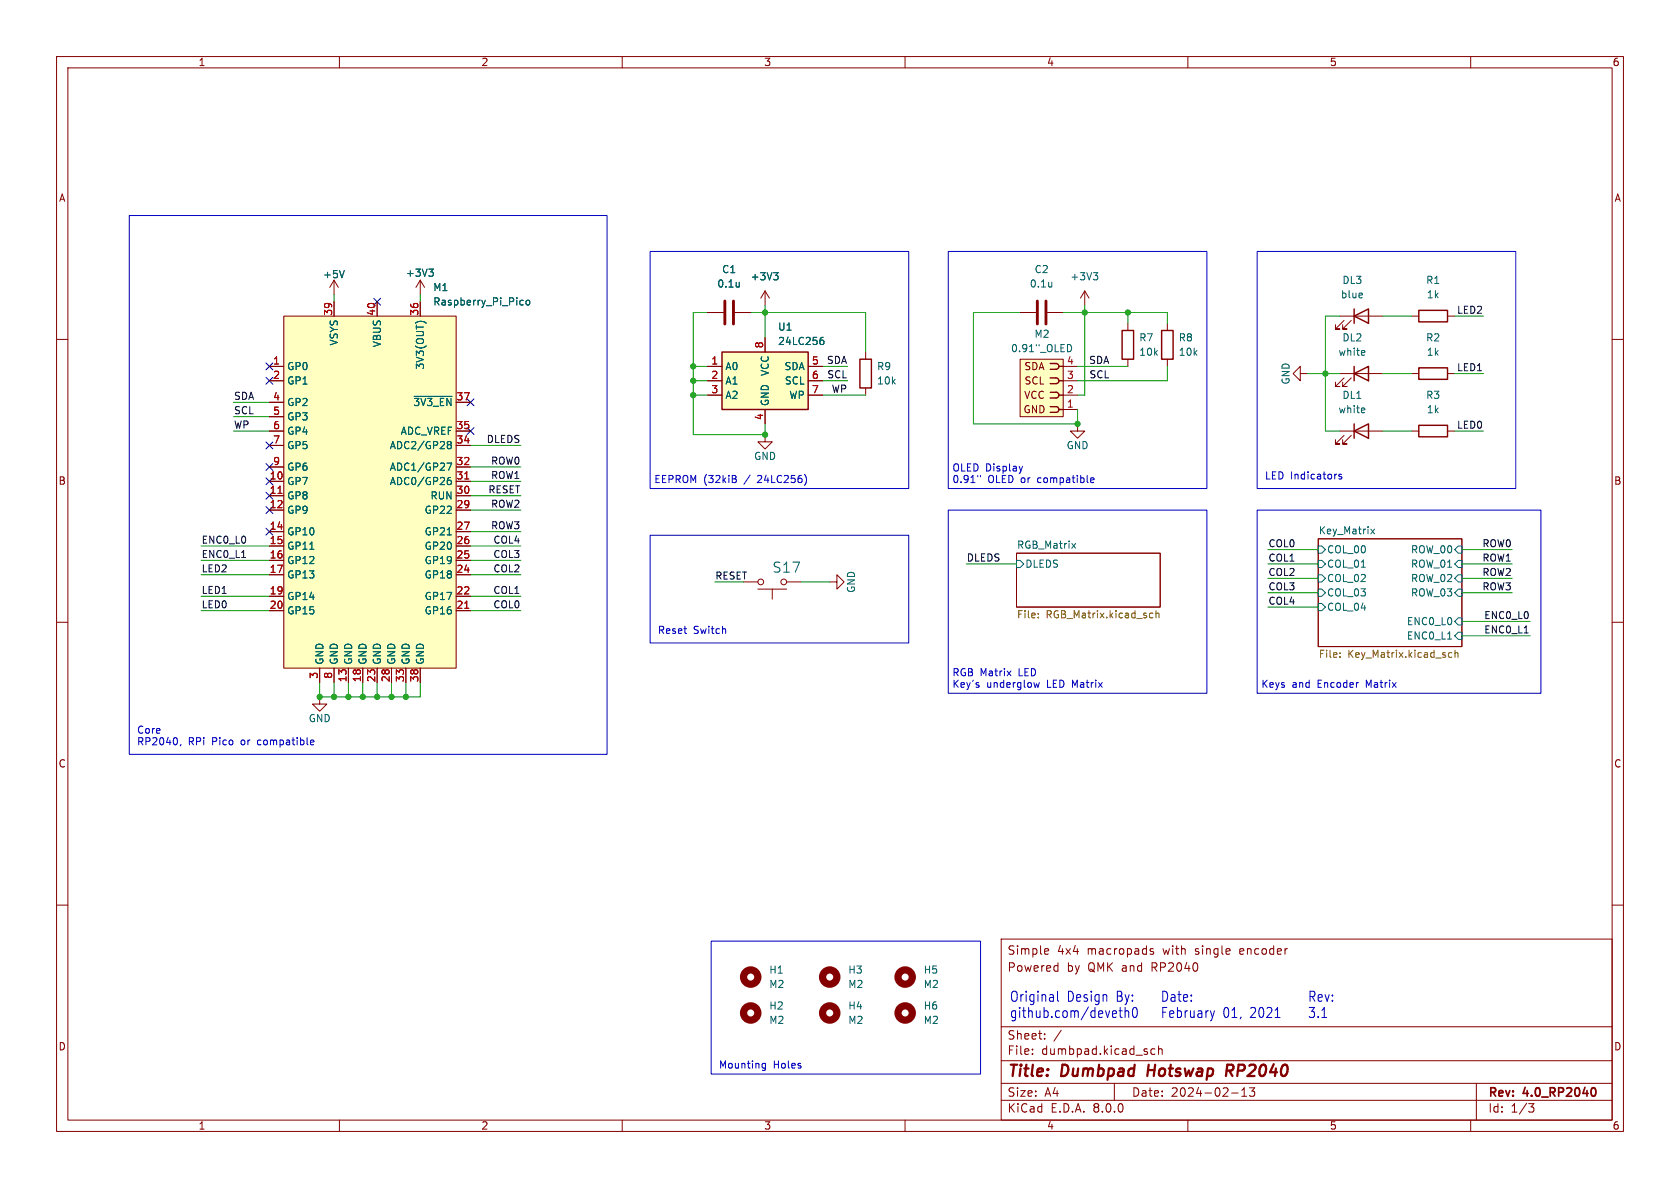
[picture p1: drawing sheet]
<svg xmlns="http://www.w3.org/2000/svg" width="297mm" height="210mm" viewBox="0 0 297 210" stroke-linecap="round" stroke-linejoin="round" font-family="sans-serif">
<g fill="none" stroke="#840000" stroke-width=".18">
<path d="M10 10h277v190h-277zM12 12h273v186h-273zM60 10v2M110 10v2M160 10v2M210 10v2M260 10v2M10 60h2M285 60h2M179.7 97.8h25.4v9.5h-25.4zM233 95.3h25.4v19h-25.4zM10 110h2"/>
<path d="M131.4 102.9h2.6M134 104.1h5.1M136.5 104.1v1.8M139.1 102.9h2.5M285 110h2M10 160h2M285 160h2M177 166h108v32h-108zM184.9 167.7l.4 .1 .1 .3-.7 .1M185.3 168.6l-.4 .1M186.6 170.7l.4 .1M187 170.2v1.5"/>
<path d="M187 171.6l-.4 .1M203.9 167.8l-.4-.1-.2 .2 .1 .2 .5 .2v.3h-.6M60 198v2M110 198v2M160 198v2M177 194.5h108M177 191.5h108M177 187.5h108M177 181.5h108M182.5 186.3v.1M182.5 185.5v.1M184.7 183.6v.1"/>
<path d="M184.7 182.8v.1M187.6 182.1l-1.3 2M197 191.5v3M204.2 185.5l-.5-.1-.2 .3v.4l.1 .2h.6M204.8 185.5l.2-.1 .4 .1 .1 .9M204.8 184.9v1.5M210 198v2M217.7 193.2h1.2M219.5 193.8h.9M219.5 192.7l.5-.4v1.5M220.9 192.3h.9l-.5 .6 .4 .1v.7l-.2 .1h-.4l-.2-.1M260 198v2"/>
<path d="M261 191.5v6.5M271.2 195.1l-.5 .6 .4 .1 .1 .5-.3 .3h-.4"/>
<circle cx="134.5" cy="102.9" r=".51"/>
<circle cx="138.6" cy="102.9" r=".51"/>
</g>
<path d="M281.6 192.3a.81 .81 0 0 1 .6 .6 .81 .81 0 0 1-.3 .8l-.3 .1" fill="none" stroke="#840000" stroke-width=".3"/>
<path d="M203.1 188.2l-.3 2M217.3 189.3l.6 .9M217.7 188.2h-.7l-.3 2M217.8 189.2l-1 .1" fill="none" stroke="#840000" stroke-width=".4"/>
<g fill="none" stroke="#006464" stroke-width=".18">
<path d="M179.7 99.1h.6l.7 .6-.7 .6h-.6zM189.5 96.1l.6 .8M190.1 96.1l-.6 .8M233 96.5h.7l.6 .7-.6 .6h-.7zM233 99.1h.7l.6 .6-.6 .6h-.7zM242.3 93.5l.7 .9M243 93.5l-.7 .9M257.8 99.1h.6v1.2h-.6l-.6-.6zM257.8 96.5h.6v1.3h-.6l-.6-.6zM233 101.6h.7l.6 .6-.6 .7h-.7zM233 104.1h.7l.6 .7-.6 .6h-.7zM233 106.7h.7l.6 .6-.6 .7h-.7z"/>
<path d="M240.7 100.3h.7M255.9 113h.7M257.8 104.1h.6v1.3h-.6l-.6-.6zM257.8 111.8h.6v1.2h-.6l-.6-.6zM257.8 109.2h.6v1.3h-.6l-.6-.6zM257.8 101.6h.6v1.3h-.6l-.6-.7z"/>
</g>
<path d="M183.6 109.1v.1M183.6 108.4v.2M203.3 109.2h.5M203.3 108.4h.5M204.4 108.5l.1-.1h.3l.1 .8M204.4 108v1.2M236.9 116.1v.1M236.9 115.4v.1M256.7 115.4h-.4l-.2 .2 .1 .5h.5M257.2 115.5l.2-.1h.3l.1 .8M257.2 114.9v1.3" fill="none" stroke="#725600" stroke-width=".18"/>
<path d="M127.6 62.2h15.3v10.2h-15.3z" fill="#ffffc2"/>
<path d="M127.6 62.2h15.3v10.2h-15.3zM152 63.5h2.1v5.1h-2.1zM239.4 76.2l2.5-1.3v2.6zM239.4 74.9v2.6" fill="none" stroke="#840000" stroke-width=".25"/>
<g fill="none" stroke="#840000" stroke-width=".18">
<path d="M135.3 59.7v2.5M125.1 64.8h2.5M125.1 67.3h2.5M125.1 69.9h2.5M135.3 72.4v2.5M142.9 64.8h2.5M142.9 67.3h2.5M142.9 69.9h2.5M153 62.2v1.3M153 68.6v1.3M236.9 76.2h7.6M237.6 77l-1.5 1.5h.8h-.8v-.8"/>
<path d="M238.9 77l-1.5 1.5h.7h-.7v-.8M146.7 102.9h1.3v-1.3l1.2 1.3-1.2 1.2v-1.2M56.5 123.2v1.3h1.3l-1.3 1.2-1.3-1.2h1.3"/>
</g>
<path d="M145.5 59.6l-.3 .1M145.2 60.1l.3 .1 .2 .2-.1 .4-.4 .1M241.1 72.1l.2 .3-.6 .1M241.2 72.9l-.1 .1" fill="none" stroke="#006464" stroke-width=".18"/>
<g fill="none" stroke="#840000" stroke-width="1.3">
<circle cx="132.7" cy="172.7" r="1.27"/>
<circle cx="132.7" cy="179.1" r="1.27"/>
<circle cx="146.7" cy="179.1" r="1.27"/>
<circle cx="146.7" cy="172.7" r="1.27"/>
<circle cx="160" cy="172.7" r="1.27"/>
<circle cx="160" cy="179.1" r="1.27"/>
</g>
<path d="M50.2 55.9h30.4v62.2h-30.4z" fill="#ffffc2"/>
<g fill="none" stroke="#840000" stroke-width=".18">
<path d="M50.2 55.9h30.4v62.2h-30.4zM59.1 49.5v2.6M59.1 53.3v2.6M59.1 49.5l-.8 1.3M59.1 49.5l.7 1.3M66.7 53.3v2.6M74.3 49.5v2.6M74.3 53.3v2.6M74.3 49.5l-.8 1.3M74.3 49.5l.8 1.3M125.1 55.2h2.8M129.9 55.2h2.8"/>
<path d="M135.3 51.4l-.8 1.3M135.3 51.4v2.6M135.3 51.4l.7 1.3M180.3 55.2h2.8M185.2 55.2h2.8M191.8 51.4l-.8 1.3M191.8 51.4v2.6M191.8 51.4l.7 1.3M249.6 55.9h1.2M255.9 55.9h1.3M47.6 64.8h2.6M47.6 67.3h2.6"/>
<path d="M47.6 78.7h2.6M47.6 76.2h2.6M47.6 71.1h2.6M47.6 73.7h2.6M80.6 78.7h2.6M80.6 76.2h2.6M80.6 71.1h2.6M135.3 76.8v1.3h1.2l-1.2 1.3-1.3-1.3h1.3M190.5 74.9v1.3h1.3l-1.3 1.3-1.3-1.3h1.3M229.9 66v-1.2l-1.3 1.2 1.3 1.3v-1.3h1.2M236.9 66h7.6M237.6 66.8l-1.5 1.5h.8h-.8v-.7"/>
<path d="M238.9 66.8l-1.5 1.5h.7h-.7v-.7M249.6 76.2h1.2M249.6 66h1.2M255.9 76.2h1.3M255.9 66h1.3M47.6 85.1h2.6M47.6 87.6h2.6M47.6 90.2h2.6M47.6 94h2.6M47.6 96.5h2.6M47.6 99.1h2.6M47.6 82.6h2.6"/>
<path d="M80.6 85.1h2.6M80.6 87.6h2.6M80.6 90.2h2.6M80.6 94h2.6M80.6 96.5h2.6M80.6 99.1h2.6M80.6 82.6h2.6M47.6 101.6h2.6M47.6 105.4h2.6M47.6 108h2.6M56.5 118.1v2.6M59.1 118.1v2.6"/>
<path d="M61.6 118.1v2.6M64.1 118.1v2.6M66.7 118.1v2.6M69.2 118.1v2.6M71.8 118.1v2.6M74.3 118.1v2.6M80.6 101.6h2.6M80.6 105.4h2.6M80.6 108h2.6"/>
</g>
<path d="M49.1 87.2h.8M82.2 84.7h.7M82.2 107.5h.7" fill="none" stroke="#a90000" stroke-width=".18"/>
<g fill="none" stroke="#006464" stroke-width=".18">
<path d="M60.9 47.8l-.5 1.3M73.8 56.9l.5-.1 .7 .1M75.8 47.6h.8l-.4 .5M76.4 48.1l.2 .2v.3l-.2 .2M92.1 53.1h.4M92.5 53.9h-.4M93 53.2l.2-.1 .4 .1 .1 .5-.2 .2h-.3l-.2-.1zM130.7 49.9v.8M130.7 50.6l-.1 .1M136.8 48.2h.8l-.5 .5M137.3 48.7l.3 .2v.3l-.3 .3M185.9 49.9v.8"/>
<path d="M185.9 50.6v.1M193.3 48.2h.8l-.5 .5M193.8 48.7l.3 .2v.3l-.3 .3M73.2 70.1h6.7M79.1 78.3l.2-.3 .4 .1 .1 .3-.2 .2M79.1 78.4l.2 .2M79.3 78.6h.3M79.3 78.6l-.2 .2M79.6 78.6l.2 .2-.1 .4-.4 .1-.2-.2M241.1 62l.2 .3-.6 .1M241.2 62.7l-.1 .1M54.8 97.1h.7"/>
<path d="M79 81.9h.9l-.6 1.2M79.1 94.6h.7M79.1 85.1l.2-.2h.4l.1 .2v.3l-.2 .3-.4-.1-.1-.2M79.7 84.4l-.4 .1-.2 .4"/>
</g>
<path d="M128.1 53.2v4.1M129.7 53.2v4.1M183.4 53.2v4.1M184.9 53.2v4.1" fill="none" stroke="#840000" stroke-width=".51"/>
<path d="M250.8 54.9h5.1v2h-5.1zM239.4 66l2.5-1.2v2.5zM239.4 64.8v2.5M250.8 75.2h5.1v2h-5.1zM250.8 65h5.1v2.1h-5.1z" fill="none" stroke="#840000" stroke-width=".25"/>
<path d="M180.3 63.5h7.7v10.2h-7.7z" fill="#ffffc2"/>
<g fill="none" stroke="#840000" stroke-width=".18">
<path d="M59.1 53.3v2.6M66.7 53.3v2.6M74.3 53.3v2.6M125.1 55.2h2.8M129.9 55.2h2.8M135.3 59.7v2.5M199.4 57.2v1.2M206.4 57.2v1.2M236.9 55.9h7.6M237.6 56.6l-1.5 1.6h.8h-.8v-.8M238.9 56.6l-1.5 1.6h.7h-.7v-.8M47.6 67.3h2.6"/>
<path d="M47.6 64.8h2.6M47.6 78.7h2.6M47.6 76.2h2.6M47.6 71.1h2.6M47.6 73.7h2.6M80.6 78.7h2.6M80.6 76.2h2.6M80.6 71.1h2.6M125.1 69.9h2.5M125.1 67.3h2.5M125.1 64.8h2.5M135.3 72.4v2.5"/>
<path d="M142.9 69.9h2.5M142.9 67.3h2.5M142.9 64.8h2.5M180.3 63.5h7.7v10.2h-7.7zM188 72.4h2.5M188 69.9h2.5M188 67.3h2.5M188 64.8h2.5M199.4 63.5v1.3M206.4 63.5v1.3M47.6 85.1h2.6M47.6 87.6h2.6"/>
<path d="M47.6 90.2h2.6M47.6 94h2.6M47.6 96.5h2.6M47.6 99.1h2.6M47.6 82.6h2.6M80.6 85.1h2.6M80.6 87.6h2.6M80.6 90.2h2.6M80.6 94h2.6M80.6 96.5h2.6M80.6 99.1h2.6M80.6 82.6h2.6"/>
<path d="M47.6 101.6h2.6M47.6 105.4h2.6M47.6 108h2.6M56.5 118.1v2.6M59.1 118.1v2.6M61.6 118.1v2.6M64.1 118.1v2.6M66.7 118.1v2.6M69.2 118.1v2.6M71.8 118.1v2.6M74.3 118.1v2.6M80.6 101.6h2.6"/>
<path d="M80.6 105.4h2.6M80.6 108h2.6"/>
</g>
<g fill="none" stroke="#840000" stroke-width=".25">
<path d="M198.4 58.4h2v5.1h-2zM205.4 58.4h2v5.1h-2zM239.4 55.9l2.5-1.3v2.6zM239.4 54.6v2.6M185.7 64.3h1.2l.2 .2 .1 .3M185.7 66.8h1.2l.2 .2 .1 .3M185.7 69.3l1.2 .1 .2 .2 .1 .3M185.7 71.9h1.2l.2 .2 .1 .3M187.2 64.8l-.1 .3-.2 .1-1.2 .1M187.2 67.3l-.1 .3-.2 .2h-1.2M187.2 69.9l-.1 .2-.2 .2-1.2 .1M187.2 72.4l-.1 .3-.2 .2h-1.2"/>
<path d="M187.2 64.8h.8M187.2 67.3h.8M187.2 69.9h.8M187.2 72.4h.8"/>
</g>
<g fill="none" stroke="#006464" stroke-width=".18">
<path d="M60.9 47.8l-.5 1.3M73.8 56.9l.5-.1 .7 .1M75.8 47.6h.8l-.4 .5M76.4 48.1l.2 .2v.3l-.2 .2M92.1 53.1h.4M92.5 53.9h-.4M93 53.2l.2-.1 .4 .1 .1 .5-.2 .2h-.3l-.2-.1zM130.7 49.9v.8M130.7 50.6l-.1 .1M136.8 48.2h.8l-.5 .5M137.3 48.7l.3 .2v.3l-.3 .3M145.5 59.6l-.3 .1"/>
<path d="M240.8 51.9l.1 .2-.6 .1M73.2 70.1h6.7M79.1 78.3l.2-.3 .4 .1 .1 .3-.2 .2M79.1 78.4l.2 .2M79.3 78.6h.3M79.3 78.6l-.2 .2M79.6 78.6l.2 .2-.1 .4-.4 .1-.2-.2M145.2 60.1l.3 .1 .2 .2-.1 .4-.4 .1M189 60.9a.68 .68 0 0 1 .4 .6 .68 .68 0 0 1-.4 .7M54.8 97.1h.7M79 81.9h.9l-.6 1.2M79.1 94.6h.7"/>
<path d="M79.1 85.1l.2-.2h.4l.1 .2v.3l-.2 .3-.4-.1-.1-.2M79.7 84.4l-.4 .1-.2 .4"/>
</g>
<path d="M42.7 98.6h.7M269.5 111.9h.7" fill="none" stroke="#0f0f0f" stroke-width=".18"/>
<g fill="none" stroke="#0000c2" stroke-width=".18">
<path d="M22.9 38.1h84.4v95.3h-84.4zM114.9 44.5h45.8v41.9h-45.8zM167.6 44.5h45.8v41.9h-45.8zM222.2 44.5h45.8v41.9h-45.8zM114.9 94.6h45.8v19.1h-45.8zM129.9 84l.2 .3-.2 .3 .2 .2 .1 .3-.3 .2h-.4M142.5 84.2l.1 .5-.1 .7M167.6 90.2h45.8v32.4h-45.8zM180.8 82.4l-.3 .9M192.8 84.9l.6-.1v-.3h-.4l-.2 .1 .1 .7h.5M222.2 90.2h50.2v32.4h-50.2zM237.2 83.9l-.3-.1-.2 .2v.2l.5 .1v.3h-.5"/>
<path d="M178.1 118.6l.6 .9M178.7 118.6l-.6 .9M32 131.6l-.1 .2M55.1 130.8l.3 .1 .1 .2-.6 .1M55.4 131.6l-.3 .1M183.7 120.7l-.2 .8-.2-.6-.3 .6M125.7 166.4h47.7v23.5h-47.7zM187 175.2v1.5l.2 .3M197.8 178.7h.6M198 178.1v1.5l.1 .2 .3 .1M198.9 178.8a.37 .37 0 0 1 .6 0v1.1M198.9 178.1v1.8"/>
<path d="M200.3 178.4l-.1 .8 .1 .5 .3 .2 .2-.1 .2-.3v-1.1M214.7 178.7l-.4 1.2M225.4 179.9h.9M233.7 179.9h.9M134.8 188.7l.2 .1h.3M135.3 188v1l-.2 .2h-.3M135.3 188h-.3l-.2 .1"/>
</g>
<g fill="none" stroke="#009600" stroke-width=".18">
<path d="M59.1 52.1v1.2M74.3 52.1v1.2M125.1 55.2h-2.5v21.6h12.7v-1.9M132.7 55.2h20.3v7M135.3 54v5.7M180.3 55.2h-8.2v19.7h18.4v-2.5M188 55.2h18.4v2M191.8 54v15.9h-1.3M199.4 55.2v2M236.9 55.9h-2.6v20.3h2.6M244.5 55.9h5.1M257.2 55.9h5.1"/>
<path d="M41.3 76.2h6.3M41.3 71.1h6.3M41.3 73.7h6.3M83.2 78.7h8.9M122.6 64.8h2.5M122.6 67.3h2.5M122.6 69.9h2.5M145.4 64.8h4.5M145.4 67.3h4.5M145.4 69.9h7.6M190.5 64.8h8.9M206.4 64.8v2.5h-15.9"/>
<path d="M231.1 66h5.8M244.5 76.2h5.1M244.5 66h5.1M257.2 76.2h5.1M257.2 66h5.1M35.6 99.1h12M35.6 96.5h12M83.2 99.1h8.9M83.2 96.5h8.9M83.2 87.6h8.9M83.2 85.1h8.9M83.2 94h8.9"/>
<path d="M83.2 90.2h8.9M83.2 82.6h8.9M170.8 99.7h8.9M224.2 99.7h8.8M224.2 97.2h8.8M258.4 99.7h8.9M258.4 97.2h8.9M35.6 105.4h12M35.6 108h12M35.6 101.6h12M83.2 105.4h8.9M83.2 108h8.9"/>
<path d="M83.2 101.6h8.9M126.4 102.9h5M141.6 102.9h5.1M224.2 104.8h8.8M224.2 102.2h8.8M224.2 107.3h8.8M258.4 109.9h12.1M258.4 112.4h12.1M258.4 104.8h8.9M258.4 102.2h8.9M56.5 120.7v2.5h17.8v-2.5M59.1 120.7v2.5"/>
<path d="M61.6 120.7v2.5M64.1 120.7v2.5M66.7 120.7v2.5M69.2 120.7v2.5M71.8 120.7v2.5"/>
</g>
<g fill="none" stroke="#000084" stroke-width=".18">
<path d="M66.1 52.7l1.2 1.2M67.3 52.7l-1.2 1.2M47 78.1l1.2 1.2M47 64.2l1.2 1.2M47 66.7l1.2 1.2M48.2 78.1l-1.2 1.2M48.2 64.2l-1.2 1.2M48.2 66.7l-1.2 1.2M82.6 75.6l1.2 1.2M82.6 70.5l1.2 1.2M83.8 75.6l-1.2 1.2M83.8 70.5l-1.2 1.2"/>
<path d="M47 81.9l1.2 1.3M47 93.4l1.2 1.2M47 84.5l1.2 1.2M47 89.6l1.2 1.2M47 87l1.2 1.2M48.2 81.9l-1.2 1.3M48.2 93.4l-1.2 1.2M48.2 84.5l-1.2 1.2M48.2 89.6l-1.2 1.2M48.2 87l-1.2 1.2"/>
</g>
<path d="M49.1 87.2h.8M82.2 84.7h.7M82.2 107.5h.7" fill="none" stroke="#a90000" stroke-width=".18"/>
<g fill="#009600" stroke="#009600" stroke-width=".18">
<circle cx="66.7" cy="123.2" r=".46"/>
<circle cx="61.6" cy="123.2" r=".46"/>
<circle cx="64.1" cy="123.2" r=".46"/>
<circle cx="59.1" cy="123.2" r=".46"/>
<circle cx="56.5" cy="123.2" r=".46"/>
<circle cx="234.3" cy="66" r=".46"/>
<circle cx="199.4" cy="55.2" r=".46"/>
<circle cx="191.8" cy="55.2" r=".46"/>
<circle cx="135.3" cy="55.2" r=".46"/>
<circle cx="122.6" cy="64.8" r=".46"/>
<circle cx="135.3" cy="76.8" r=".46"/>
<circle cx="122.6" cy="67.3" r=".46"/>
<circle cx="122.6" cy="69.9" r=".46"/>
<circle cx="71.8" cy="123.2" r=".46"/>
<circle cx="69.2" cy="123.2" r=".46"/>
<circle cx="190.5" cy="74.9" r=".46"/>
</g>
<g font-size="2.8" fill="#840000">
<text x="178" y="190.9">Title:</text>
<text x="187.7" y="190.9">Dumbpad</text>
<text x="203.7" y="190.9">Hotswap</text>
<text x="218.4" y="190.9">RP2040</text>
</g>
<text font-size="2.5" fill="#006464" x="136.5" y="101.4">S17</text>
<g font-size="2.5" fill="#0000c2">
<text x="178.4" y="177.2">Original</text>
<text x="188.6" y="177.2">Design</text>
<text x="197.4" y="177.2">By:</text>
<text x="205.1" y="177.2">Date:</text>
<text x="231.1" y="177.2">Rev:</text>
<text x="178.4" y="180.1">github.com/deveth0</text>
<text x="205.1" y="180.1">February</text>
<text x="216.1" y="180.1">01,</text>
<text x="221" y="180.1">2021</text>
<text x="231.1" y="180.1">3.1</text>
</g>
<g font-size="2.1" fill="#840000">
<text x="178" y="172">Powered</text>
<text x="178" y="169">Simple</text>
<text x="186.9" y="169">4x4</text>
<text x="188.6" y="172">by</text>
<text x="192.2" y="169">macropads</text>
<text x="192.4" y="172">QMK and</text>
<text x="203.8" y="172">RP2040</text>
<text x="205.8" y="169">with</text>
<text x="211.6" y="169">single</text>
<text x="219.6" y="169">encoder</text>
<text x="178" y="184">Sheet:</text>
<text x="178" y="186.7">File:</text>
<text x="184.1" y="186.7">dumbpad.kicad_sch</text>
<text x="178" y="196.9">KiCad</text>
<text x="178" y="194.1">Size:</text>
<text x="184.7" y="194.1">A4</text>
<text x="185.7" y="196.9">E.D.A.</text>
<text x="193.3" y="196.9">8.0.0</text>
<text x="200" y="194.1">Date:</text>
<text x="207" y="194.1">2024-02-13</text>
<text x="263" y="194.3">Rev:</text>
<text x="263" y="196.9">Id:</text>
<text x="267.1" y="196.9">1/3</text>
<text x="269.4" y="194.3">4.0_RP2040</text>
</g>
<g font-size="1.8" fill="#840000">
<text x="35" y="11.9">1</text>
<text x="85" y="11.9">2</text>
<text x="135" y="11.9">3</text>
<text x="185" y="11.9">4</text>
<text x="235" y="11.9">5</text>
<text x="285" y="11.9">6</text>
<text x="10.3" y="35.9">A</text>
<text x="285.3" y="35.9">A</text>
<text x="181" y="65.6">SDA</text>
<text x="181" y="70.7">VCC</text>
<text x="181" y="68.2">SCL</text>
<text x="180.8" y="73.3">GND</text>
<text x="10.3" y="85.9">B</text>
<text x="285.3" y="85.9">B</text>
<text x="10.3" y="135.9">C</text>
<text x="285.3" y="135.9">C</text>
<text x="10.3" y="185.9">D</text>
<text x="285.3" y="185.9">D</text>
<text x="35" y="199.9">1</text>
<text x="85" y="199.9">2</text>
<text x="135" y="199.9">3</text>
<text x="185" y="199.9">4</text>
<text x="235" y="199.9">5</text>
<text x="285" y="199.9">6</text>
</g>
<g font-size="1.8" fill="#006464">
<text x="57" y="49.4">+5V</text>
<text x="71.7" y="49.1">+3V3</text>
<text x="76.5" y="51.7">M1</text>
<text x="126.7" y="51">0.1u</text>
<text x="127.6" y="48.5">C1</text>
<text x="132.6" y="49.8">+3V3</text>
<text x="182" y="51">0.1u</text>
<text x="182.8" y="48.5">C2</text>
<text x="189.1" y="49.8">+3V3</text>
<text x="236.9" y="52.9">blue</text>
<text x="237.2" y="50.4">DL3</text>
<text x="252" y="50.4">R1</text>
<text x="252.1" y="52.9">1k</text>
<text x="76.5" y="54.2">Raspberry_Pi_Pico</text>
<text x="137.5" y="58.6">U1</text>
<text x="182.8" y="59.9">M2</text>
<text x="50.7" y="65.6">GP0</text>
<text x="59.9" y="61.2" transform="rotate(-90 59.9 61.2)">VSYS</text>
<text x="67.5" y="61.5" transform="rotate(-90 67.5 61.5)">VBUS</text>
<text x="75.2" y="65.4" transform="rotate(-90 75.2 65.4)">3V3(OUT)</text>
<text x="128.1" y="65.6">A0</text>
<text x="137.5" y="61.2">24LC256</text>
<text x="138.6" y="65.6">SDA</text>
<text x="154.9" y="65.6">R9</text>
<text x="178.6" y="62.5">0.91&quot;_OLED</text>
<text x="201.3" y="60.6">R7</text>
<text x="201.3" y="63.1">10k</text>
<text x="208.3" y="60.6">R8</text>
<text x="208.3" y="63.1">10k</text>
<text x="236.5" y="63.1">white</text>
<text x="237.2" y="60.6">DL2</text>
<text x="252" y="60.6">R2</text>
<text x="252.1" y="63.1">1k</text>
<text x="50.7" y="68.2">GP1</text>
<text x="50.7" y="72">GP2</text>
<text x="73" y="72">~{3V3_EN}</text>
<text x="128.1" y="68.2">A1</text>
<text x="128.1" y="70.7">A2</text>
<text x="136.1" y="71.9" transform="rotate(-90 136.1 71.9)">GND</text>
<text x="136.1" y="66.6" transform="rotate(-90 136.1 66.6)">VCC</text>
<text x="138.7" y="68.2">SCL</text>
<text x="139.4" y="70.7">WP</text>
<text x="154.9" y="68.2">10k</text>
<text x="228.2" y="68.1" transform="rotate(-90 228.2 68.1)">GND</text>
<text x="237.2" y="70.7">DL1</text>
<text x="252" y="70.7">R3</text>
<text x="50.7" y="74.5">GP3</text>
<text x="50.7" y="77.1">GP4</text>
<text x="70.7" y="77.1">ADC_VREF</text>
<text x="236.5" y="73.3">white</text>
<text x="252.1" y="73.3">1k</text>
<text x="50.7" y="79.6">GP5</text>
<text x="50.7" y="83.4">GP6</text>
<text x="68.8" y="83.4">ADC1/GP27</text>
<text x="68.8" y="79.6">ADC2/GP28</text>
<text x="133.2" y="81.5">GND</text>
<text x="188.5" y="79.6">GND</text>
<text x="50.7" y="86">GP7</text>
<text x="50.7" y="88.5">GP8</text>
<text x="68.8" y="86">ADC0/GP26</text>
<text x="76" y="88.5">RUN</text>
<text x="50.7" y="91">GP9</text>
<text x="50.7" y="94.8">GP10</text>
<text x="75" y="94.8">GP21</text>
<text x="75" y="91">GP22</text>
<text x="233" y="94.5">Key_Matrix</text>
<text x="50.7" y="97.4">GP11</text>
<text x="50.7" y="99.9">GP12</text>
<text x="75" y="99.9">GP19</text>
<text x="75" y="97.4">GP20</text>
<text x="179.7" y="97.1">RGB_Matrix</text>
<text x="181.2" y="100.6">DLEDS</text>
<text x="234.5" y="98">COL_00</text>
<text x="234.5" y="100.6">COL_01</text>
<text x="249.3" y="100.6">ROW_01</text>
<text x="249.3" y="98">ROW_00</text>
<text x="50.7" y="102.5">GP13</text>
<text x="50.7" y="106.3">GP14</text>
<text x="75" y="106.3">GP17</text>
<text x="75" y="102.5">GP18</text>
<text x="151.4" y="104.9" transform="rotate(-90 151.4 104.9)">GND</text>
<text x="234.5" y="103.1">COL_02</text>
<text x="234.5" y="105.6">COL_03</text>
<text x="249.3" y="105.6">ROW_03</text>
<text x="249.3" y="103.1">ROW_02</text>
<text x="50.7" y="108.8">GP15</text>
<text x="75" y="108.8">GP16</text>
<text x="234.5" y="108.2">COL_04</text>
<text x="248.6" y="113.3">ENC0_L1</text>
<text x="248.6" y="110.7">ENC0_L0</text>
<text x="57.4" y="117.6" transform="rotate(-90 57.4 117.6)">GND</text>
<text x="59.9" y="117.6" transform="rotate(-90 59.9 117.6)">GND</text>
<text x="62.5" y="117.6" transform="rotate(-90 62.5 117.6)">GND</text>
<text x="65" y="117.6" transform="rotate(-90 65 117.6)">GND</text>
<text x="67.5" y="117.6" transform="rotate(-90 67.5 117.6)">GND</text>
<text x="70.1" y="117.6" transform="rotate(-90 70.1 117.6)">GND</text>
<text x="72.6" y="117.6" transform="rotate(-90 72.6 117.6)">GND</text>
<text x="75.2" y="117.6" transform="rotate(-90 75.2 117.6)">GND</text>
<text x="54.5" y="127.9">GND</text>
<text x="135.9" y="172.3">H1</text>
<text x="149.9" y="172.3">H3</text>
<text x="163.2" y="172.3">H5</text>
<text x="135.9" y="174.9">M2</text>
<text x="135.9" y="178.7">H2</text>
<text x="149.9" y="174.9">M2</text>
<text x="149.9" y="178.7">H4</text>
<text x="163.2" y="174.9">M2</text>
<text x="163.2" y="178.7">H6</text>
<text x="135.9" y="181.2">M2</text>
<text x="149.9" y="181.2">M2</text>
<text x="163.2" y="181.2">M2</text>
</g>
<g font-size="1.8" fill="#a90000">
<text x="58.8" y="55.9" transform="rotate(-90 58.8 55.9)">39</text>
<text x="66.4" y="55.9" transform="rotate(-90 66.4 55.9)">40</text>
<text x="74" y="55.9" transform="rotate(-90 74 55.9)">36</text>
<text x="48.2" y="64.5">1</text>
<text x="125.7" y="64.5">1</text>
<text x="135" y="61.7" transform="rotate(-90 135 61.7)">8</text>
<text x="143.4" y="64.5">5</text>
<text x="188.5" y="64.5">4</text>
<text x="48.2" y="67.1">2</text>
<text x="48.2" y="70.9">4</text>
<text x="80.6" y="70.9">37</text>
<text x="125.7" y="67.1">2</text>
<text x="125.7" y="69.6">3</text>
<text x="143.4" y="67.1">6</text>
<text x="143.4" y="69.6">7</text>
<text x="188.5" y="69.6">2</text>
<text x="188.5" y="67.1">3</text>
<text x="48.2" y="73.4">5</text>
<text x="48.2" y="75.9">6</text>
<text x="80.6" y="75.9">35</text>
<text x="135" y="74.4" transform="rotate(-90 135 74.4)">4</text>
<text x="188.5" y="72.1">1</text>
<text x="48.2" y="78.5">7</text>
<text x="48.2" y="82.3">9</text>
<text x="80.6" y="82.3">32</text>
<text x="80.6" y="78.5">34</text>
<text x="47.6" y="84.8">10</text>
<text x="47.6" y="87.4">11</text>
<text x="47.6" y="89.9">12</text>
<text x="80.6" y="89.9">29</text>
<text x="80.6" y="87.4">30</text>
<text x="80.6" y="84.8">31</text>
<text x="47.6" y="93.7">14</text>
<text x="80.6" y="93.7">27</text>
<text x="47.6" y="96.3">15</text>
<text x="47.6" y="98.8">16</text>
<text x="47.6" y="101.3">17</text>
<text x="80.6" y="101.3">24</text>
<text x="80.6" y="98.8">25</text>
<text x="80.6" y="96.3">26</text>
<text x="47.6" y="105.2">19</text>
<text x="47.6" y="107.7">20</text>
<text x="80.6" y="107.7">21</text>
<text x="80.6" y="105.2">22</text>
<text x="56.3" y="120.1" transform="rotate(-90 56.3 120.1)">3</text>
<text x="58.8" y="120.1" transform="rotate(-90 58.8 120.1)">8</text>
<text x="61.3" y="120.7" transform="rotate(-90 61.3 120.7)">13</text>
<text x="63.9" y="120.7" transform="rotate(-90 63.9 120.7)">18</text>
<text x="66.4" y="120.7" transform="rotate(-90 66.4 120.7)">23</text>
<text x="69" y="120.7" transform="rotate(-90 69 120.7)">28</text>
<text x="71.5" y="120.7" transform="rotate(-90 71.5 120.7)">33</text>
<text x="74" y="120.7" transform="rotate(-90 74 120.7)">38</text>
</g>
<g font-size="1.8" fill="#0f0f0f">
<text x="146.1" y="64.4">SDA</text>
<text x="192.4" y="64.4">SDA</text>
<text x="41.3" y="70.8">SDA</text>
<text x="146.1" y="67">SCL</text>
<text x="146.9" y="69.5">WP</text>
<text x="192.5" y="67">SCL</text>
<text x="41.3" y="75.9">WP</text>
<text x="41.3" y="73.3">SCL</text>
<text x="85.9" y="78.4">DLEDS</text>
<text x="170.8" y="99.3">DLEDS</text>
</g>
<g font-size="1.8" fill="#0000c2">
<text x="168.3" y="83.4">OLED Display</text>
<text x="115.6" y="85.5">EEPROM (32kiB</text>
<text x="131.7" y="85.5">/</text>
<text x="134.2" y="85.5">24LC256)</text>
<text x="168.3" y="85.5">0.91&quot;</text>
<text x="174.6" y="85.5">OLED or</text>
<text x="183.7" y="85.5">compatible</text>
<text x="223.5" y="84.8">LED Indicators</text>
<text x="116.2" y="112.1">Reset</text>
<text x="122.6" y="112.1">Switch</text>
<text x="168.3" y="119.6">RGB Matrix</text>
<text x="180.2" y="119.6">LED</text>
<text x="168.3" y="121.7">Key's</text>
<text x="174.4" y="121.7">underglow</text>
<text x="185.2" y="121.7">LED Matrix</text>
<text x="222.9" y="121.7">Keys</text>
<text x="228.4" y="121.7">and</text>
<text x="233" y="121.7">Encoder</text>
<text x="241.8" y="121.7">Matrix</text>
<text x="24.1" y="129.8">Core</text>
<text x="24.1" y="131.8">RP2040,</text>
<text x="33.3" y="131.8">RPi</text>
<text x="37.6" y="131.8">Pico</text>
<text x="42.9" y="131.8">or</text>
<text x="46" y="131.8">compatible</text>
<text x="127" y="189">Mounting</text>
<text x="136.7" y="189">Holes</text>
</g>
<g font-size="1.8" fill="#725600">
<text x="179.7" y="109.6">File:</text>
<text x="184.9" y="109.6">RGB_Matrix.kicad_sch</text>
<text x="233" y="116.6">File:</text>
<text x="238.3" y="116.6">Key_Matrix.kicad_sch</text>
</g>
<g font-size="1.7" fill="#0f0f0f">
<text x="257.5" y="55.5">LED2</text>
<text x="257.5" y="65.7">LED1</text>
<text x="257.5" y="75.9">LED0</text>
<text x="86.7" y="82.2">ROW0</text>
<text x="86.2" y="87.3">RESET</text>
<text x="86.7" y="89.8">ROW2</text>
<text x="86.7" y="84.7">ROW1</text>
<text x="86.7" y="93.6">ROW3</text>
<text x="35.6" y="98.7">ENC0_L1</text>
<text x="35.6" y="96.2">ENC0_L0</text>
<text x="35.6" y="101.3">LED2</text>
<text x="87.1" y="96.2">COL4</text>
<text x="87.1" y="101.3">COL2</text>
<text x="87.1" y="98.7">COL3</text>
<text x="224.2" y="101.9">COL2</text>
<text x="224.2" y="99.4">COL1</text>
<text x="224.2" y="96.8">COL0</text>
<text x="262" y="101.9">ROW2</text>
<text x="262" y="99.4">ROW1</text>
<text x="262" y="96.8">ROW0</text>
<text x="35.6" y="107.6">LED0</text>
<text x="35.6" y="105.1">LED1</text>
<text x="87.1" y="105.1">COL1</text>
<text x="87.1" y="107.6">COL0</text>
<text x="126.4" y="102.5">RESET</text>
<text x="224.2" y="107">COL4</text>
<text x="224.2" y="104.4">COL3</text>
<text x="262" y="104.4">ROW3</text>
<text x="262.3" y="109.5">ENC0_L0</text>
<text x="262.3" y="112.1">ENC0_L1</text>
</g>
</svg>
